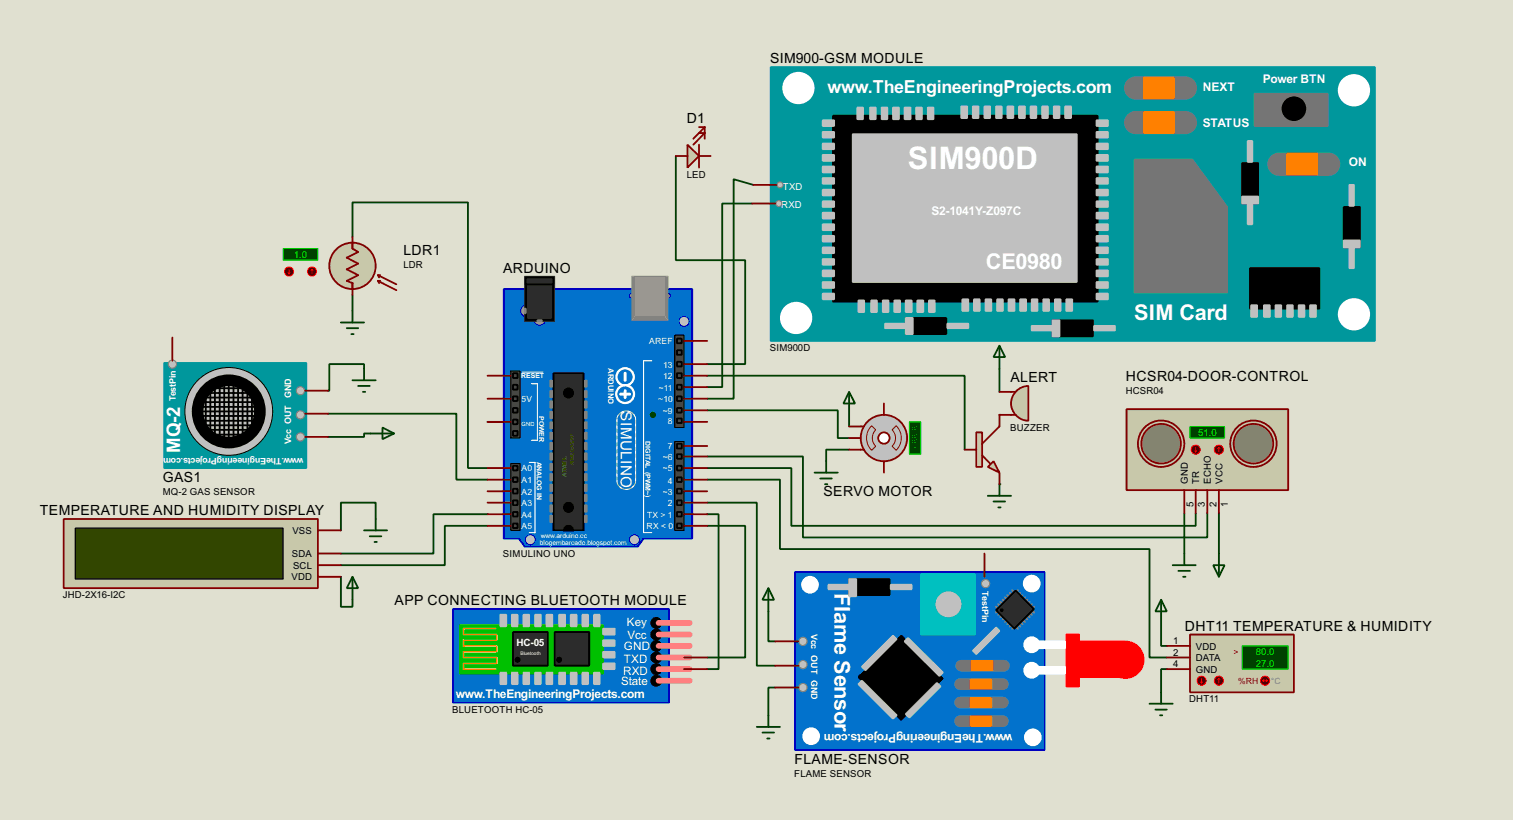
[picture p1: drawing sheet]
<svg xmlns="http://www.w3.org/2000/svg" width="333mm" height="180mm" viewBox="0 0 333 180" stroke-linecap="round" stroke-linejoin="round" font-family="sans-serif">
<path d="M0 0h332.7v180.3h-332.7z" fill="#e0e0d0"/>
<g fill="none" stroke="#004000" stroke-width=".4">
<path d="M165.4 44.8h-6.6v40.3h-3.3M165.7 40.7l-4.4-1.3v48.3h-5.8M143.6 91.2v1.6h-36.4M155.5 90.2h28.7v6.1h2.5M155.5 82.6h56.6v16.3M186.7 98.9h-5v2.5M186.7 91.2v2.6M82.6 114.1v-3.6h-7.6v6.1M107.2 115.6h-9.4v8.7h-22.8M107.2 113.1h-11.9v8.6h-20.3M155.5 105.5h16v15.2h81.3v23.9h3.8M155.5 102.9h18.5v12.7h88.9v-2.8"/>
<path d="M155.5 100.4h21.1v17.8h88.9v-5.4M155.5 110.5h10.9v35.9h4.1M155.5 113.1h2.5v34h-2.5M155.5 115.6h8.4v29h-8.4M260.4 112.8v8.9M170.5 151.2h-1.5v6.1M256.6 147.1h-1.3v5.1"/>
</g>
<g fill="#004000">
<circle cx="219.8" cy="91.2" r=".2"/>
<circle cx="219.8" cy="106.5" r=".2"/>
</g>
<path d="M148.6 34.3v22.9h15.3v22.9h-8.4M77.5 52.1v-7.6h25.4v58.4h4.3M77.5 64.8v3.6M72.2 91h28.2v14.5h6.8M80.1 81.1v-1h-7.7v5.8h-.2M81.6 95.3h-1.5v.8h-7.9M219.8 81.1v5.1M268 112.8v8.9M75 126.8v6.6h2.5v-1.5M169 134.4v6.6h1.5M255.3 137v5h1.3" fill="none" stroke="#004000" stroke-width=".4"/>
<path d="M110.8 63.6h41.4v54.8h-10.7l-1.2 1.8h-24.9l-1.3-1.8h-3.3z" fill-rule="evenodd" fill="#0272cc" stroke="#0000c0" stroke-width=".4"/>
<path d="M143.3 79.3h-1.8v37.8h1.8M118.2 84.4v12.4M116.4 101.7h1.3v15.4" fill="none" stroke="#fff" stroke-width=".25"/>
<circle cx="137.7" cy="92.5" r="2.15" fill="#c8c8aa"/>
<circle cx="137.7" cy="92.5" r="2.15" fill="#0272cc"/>
<circle cx="137.7" cy="92.5" r="2.15" fill="none" stroke="#c8c8aa" stroke-width=".22"/>
<circle cx="137.7" cy="92.5" r="2.15" fill="none" stroke="#fff" stroke-width=".22" stroke-dasharray="2 1 .5 1 .5 1"/>
<circle cx="137.7" cy="105.5" r="2.15" fill="#c8c8aa"/>
<circle cx="137.7" cy="105.5" r="2.15" fill="#0272cc"/>
<circle cx="137.7" cy="105.5" r="2.15" fill="none" stroke="#c8c8aa" stroke-width=".22"/>
<g fill="none" stroke="#fff" stroke-width=".22" stroke-dasharray=".5 1">
<path d="M139.8 91.7v14.5M135.7 106.2v-14.5"/>
<circle cx="137.7" cy="105.5" r="2.15"/>
</g>
<path d="M135.4 92h4.6v14h-4.6z" fill="#0272cc" stroke="#0272cc" stroke-width=".4"/>
<path d="M135.7 91.7v14.5M139.8 91.7v14.5" fill="none" stroke="#e0e0d0" stroke-width=".22"/>
<path d="M135.7 91l-.5 1.3M139.8 91l.5 1.3M135.2 105.5l.7 2.5M140.3 105.5l-.5 1.7" fill="none" stroke="#0272cc" stroke-width=".4"/>
<g fill="#0272cc" stroke="#fff" stroke-width=".5">
<circle cx="137.4" cy="82.9" r="1.9"/>
<circle cx="137.4" cy="86.7" r="1.95"/>
</g>
<path d="M136.5 86.7h2M137.5 82.1v1.5M137.5 85.9v1.5" fill="none" stroke="#fff" stroke-width=".65"/>
<path d="M116.9 84.4h1.3M116.9 96.8h1.3M116.4 117.1h1.3" fill="none" stroke="#fff" stroke-width=".25"/>
<path d="M114.9 81.8h4.5" fill="none" stroke="#fff" stroke-width=".22"/>
<g fill="#c0c0c0" stroke="#0000c0" stroke-width=".22">
<circle cx="139.5" cy="118.7" r="1.1"/>
<circle cx="116.6" cy="118.7" r="1.1"/>
<circle cx="150.4" cy="70.7" r="1.1"/>
</g>
<g fill="#464646" stroke="#000" stroke-width=".25">
<path d="M112.3 81.6h2.1v14.7h-2.1z"/>
<path d="M112.3 101.9h2.1v14.7h-2.1z"/>
<path d="M148.4 73.7h2v20.3h-2z"/>
<path d="M148.4 97.1h2v19.5h-2z"/>
</g>
<g fill="#464646" stroke="#000" stroke-width=".4">
<path d="M112.8 82.1h1v1h-1z"/>
<path d="M112.8 84.6h1v1.1h-1z"/>
<path d="M112.8 87.2h1v1h-1z"/>
<path d="M112.8 89.7h1v1h-1z"/>
<path d="M112.8 92.3h1v1h-1z"/>
<path d="M112.8 94.8h1v1h-1z"/>
<path d="M112.8 102.4h1v1h-1z"/>
<path d="M112.8 105h1v1h-1z"/>
<path d="M112.8 107.5h1v1h-1z"/>
<path d="M112.8 110h1v1.1h-1z"/>
<path d="M112.8 112.6h1v1h-1z"/>
<path d="M112.8 115.1h1v1h-1z"/>
<path d="M148.9 74.5h1v1h-1z"/>
<path d="M148.9 79.6h1v1h-1z"/>
<path d="M148.9 82.1h1v1h-1z"/>
<path d="M148.9 84.6h1v1.1h-1z"/>
<path d="M148.9 87.2h1v1h-1z"/>
<path d="M148.9 89.7h1v1h-1z"/>
<path d="M148.9 92h1v1h-1z"/>
<path d="M148.9 77h1v1h-1z"/>
<path d="M148.9 97.6h1v1h-1z"/>
<path d="M148.9 99.9h1v1h-1z"/>
<path d="M148.9 102.4h1v1h-1z"/>
<path d="M148.9 105h1v1h-1z"/>
<path d="M148.9 107.5h1v1h-1z"/>
<path d="M148.9 110h1v1.1h-1z"/>
<path d="M148.9 112.6h1v1h-1z"/>
<path d="M148.9 115.1h1v1h-1z"/>
</g>
<path d="M121.7 82.1h6.6v34.5h-6.6z" fill="#2c2c2c" stroke="#000" stroke-width=".4"/>
<g fill="#000" stroke="#000" stroke-width=".22">
<circle cx="125" cy="86.4" r="1.1"/>
<circle cx="125" cy="111.6" r="1.1"/>
<circle cx="125" cy="116.6" r="1.1"/>
</g>
<path d="M121.5 117.4h7.1" fill="none" stroke="#0272cc" stroke-width="1.2"/>
<g fill="#939393" stroke="#0000c0" stroke-width=".22">
<circle cx="146.8" cy="65.1" r=".55"/>
<circle cx="138.9" cy="65.1" r=".55"/>
</g>
<path d="M139 60.8h7.9v9.6h-7.9z" fill="#808080" stroke="#808080" stroke-width=".22"/>
<path d="M139.8 61h6.3v8.4h-6.3z" fill="#939393" stroke="#939393" stroke-width=".22"/>
<path d="M139 60.8l.8 .2M139.8 69.4l-.8 1M146.1 69.4l.8 1M146.9 60.8l-.8 .2" fill="none" stroke="#939393" stroke-width=".22"/>
<g fill="#939393" stroke="#0000c0" stroke-width=".22">
<circle cx="118.6" cy="70.2" r="1.35"/>
<circle cx="115.8" cy="68.4" r="1.35"/>
</g>
<path d="M115.4 60.8h6.6v9.9h-6.6z" fill="#000" stroke="#2c2c2c" stroke-width=".22"/>
<g fill="#808080" stroke="#808080" stroke-width=".4">
<path d="M118.2 70.4h1v.3h-1z"/>
<path d="M115.4 67.9h.2v1h-.2z"/>
</g>
<path d="M116.1 61.5h5.1v8.4h-5.1z" fill="#2c2c2c" stroke="#2c2c2c" stroke-width=".4"/>
<path d="M115.6 61h6.1v1.5h-6.1z" fill="#2c2c2c" stroke="#000" stroke-width=".4"/>
<g fill="#808080" stroke="#808080" stroke-width=".25">
<path d="M128.6 83.6h.5v1.5h-.5z"/>
<path d="M128.6 85.9h.5v1.5h-.5z"/>
<path d="M128.6 88.2h.5v1.5h-.5z"/>
<path d="M128.6 90.5h.5v1.5h-.5z"/>
<path d="M128.6 92.8h.5v1.5h-.5z"/>
<path d="M128.6 95.1h.5v1.5h-.5z"/>
<path d="M128.6 97.3h.5v1.6h-.5z"/>
<path d="M128.6 99.6h.5v1.5h-.5z"/>
<path d="M128.6 101.9h.5v1.5h-.5z"/>
<path d="M128.6 104.2h.5v1.5h-.5z"/>
<path d="M128.6 106.5h.5v1.5h-.5z"/>
<path d="M128.6 108.8h.5v1.5h-.5z"/>
<path d="M128.6 111.1h.5v1.5h-.5z"/>
<path d="M128.6 113.3h.5v1.6h-.5z"/>
<path d="M121 83.6h.5v1.5h-.5z"/>
<path d="M121 85.9h.5v1.5h-.5z"/>
<path d="M121 88.2h.5v1.5h-.5z"/>
<path d="M121 90.5h.5v1.5h-.5z"/>
<path d="M121 92.8h.5v1.5h-.5z"/>
<path d="M121 95.1h.5v1.5h-.5z"/>
<path d="M121 97.3h.5v1.6h-.5z"/>
<path d="M121 99.6h.5v1.5h-.5z"/>
<path d="M121 101.9h.5v1.5h-.5z"/>
<path d="M121 104.2h.5v1.5h-.5z"/>
<path d="M121 106.5h.5v1.5h-.5z"/>
<path d="M121 108.8h.5v1.5h-.5z"/>
<path d="M121 111.1h.5v1.5h-.5z"/>
<path d="M121 113.3h.5v1.6h-.5z"/>
</g>
<g fill="none" stroke="#800000" stroke-width=".4">
<path d="M150.4 75h5.1M107.2 92.8h5.1M107.2 87.7h5.1M107.2 82.6h5.1M150.4 92.8h5.1M150.4 90.2h5.1M150.4 87.7h5.1M150.4 85.1h5.1M150.4 82.6h5.1M150.4 80.1h5.1M150.4 98.1h5.1M107.2 115.6h5.1"/>
<path d="M107.2 113.1h5.1M107.2 110.5h5.1M107.2 108h5.1M107.2 105.5h5.1M107.2 102.9h5.1M150.4 115.6h5.1M150.4 113.1h5.1M150.4 110.5h5.1M150.4 108h5.1M150.4 105.5h5.1M150.4 102.9h5.1M150.4 100.4h5.1"/>
</g>
<path d="M261.7 139.5h22.8v12.7h-22.8z" fill="#c8c8aa" stroke="#800000" stroke-width=".4"/>
<path d="M273.1 142h10.2v5.1h-10.2z" fill="#004000" stroke="#0f0" stroke-width=".22"/>
<path d="M256.6 144.6h5.1M256.6 142h5.1M256.6 147.1h5.1" fill="none" stroke="#800000" stroke-width=".4"/>
<circle cx="268" cy="149.7" r="1" fill="#400000" stroke="#f00" stroke-width=".22"/>
<path d="M268 149.2l-.2 .2M268 149.2l.3 .2M268 149.2v1" fill="none" stroke="#f00" stroke-width=".22"/>
<circle cx="264.2" cy="149.7" r="1" fill="#400000" stroke="#f00" stroke-width=".22"/>
<path d="M264 149.9l.2 .3M264.2 149.2v1M264.5 149.9l-.3 .3" fill="none" stroke="#f00" stroke-width=".22"/>
<circle cx="278.1" cy="149.7" r="1" fill="#400000" stroke="#f00" stroke-width=".22"/>
<path d="M277.7 149.7h1M277.7 149.7l.2 .2M277.9 149.4l-.2 .3M278.4 149.4l.3 .3M278.7 149.7l-.3 .2" fill="none" stroke="#f00" stroke-width=".22"/>
<path d="M247.7 90h35.6v17.8h-35.6z" fill="#c8c8aa" stroke="#800000" stroke-width=".4"/>
<g fill="#c8c8aa" stroke="#800000" stroke-width=".4">
<circle cx="255.3" cy="97.6" r="5.1"/>
<circle cx="275.6" cy="97.6" r="5.1"/>
</g>
<circle cx="255.3" cy="97.6" r="4.4" fill="#c8c8aa"/>
<circle cx="255.3" cy="97.6" r="4.4" fill="#000"/>
<circle cx="255.3" cy="97.6" r="4.4" fill="none" stroke="#c8c8aa" stroke-width=".4"/>
<circle cx="255.3" cy="97.6" r="4.4" fill="none" stroke="#800000" stroke-width=".4"/>
<circle cx="275.6" cy="97.6" r="4.4" fill="#c8c8aa"/>
<circle cx="275.6" cy="97.6" r="4.4" fill="#000"/>
<circle cx="275.6" cy="97.6" r="4.4" fill="none" stroke="#c8c8aa" stroke-width=".4"/>
<circle cx="275.6" cy="97.6" r="4.4" fill="none" stroke="#800000" stroke-width=".4"/>
<path d="M261.7 93.8h7.6v2.5h-7.6z" fill="#004000" stroke="#0f0" stroke-width=".22"/>
<path d="M260.4 107.8v5M262.9 107.8v5M265.5 107.8v5M268 107.8v5" fill="none" stroke="#800000" stroke-width=".4"/>
<circle cx="268" cy="98.9" r="1" fill="#400000" stroke="#f00" stroke-width=".22"/>
<path d="M268 98.4l-.2 .2M268 98.4l.3 .2M268 98.4v1" fill="none" stroke="#f00" stroke-width=".22"/>
<circle cx="262.9" cy="98.9" r="1" fill="#400000" stroke="#f00" stroke-width=".22"/>
<path d="M262.7 99.1l.2 .3M262.9 98.4v1M263.2 99.1l-.3 .3" fill="none" stroke="#f00" stroke-width=".22"/>
<path d="M234.5 139.5h2.8v1.5h9.9v7.9h-9.9v2h-2.8z" fill-rule="evenodd" fill="#f00" stroke="#f00" stroke-width=".4"/>
<path d="M174.8 125.8h54.9v39.1h-54.9z" fill-rule="evenodd" fill="#0272cc" stroke="#0000c0" stroke-width=".4"/>
<circle cx="247.4" cy="145.1" r="4" fill="#f00" stroke="#f00" stroke-width=".4"/>
<path d="M202.5 126.3h11.9v13.2h-11.9z" fill="#00c0c0" stroke="#00c0c0" stroke-width=".4"/>
<g fill="#c0c0c0" stroke="#c0c0c0" stroke-width=".4">
<path d="M199.2 157l6.8-6.8 .8 .7-6.8 6.9z" fill-rule="evenodd"/>
<path d="M196.4 139.8l.8 .7-6.9 6.9-.8-.8z" fill-rule="evenodd"/>
<path d="M198.9 141l.8-.7 7.6 7.6-.7 .7z" fill-rule="evenodd"/>
<path d="M188.8 150.4l.7-.7 7.7 7.6-.8 .7z" fill-rule="evenodd"/>
<path d="M213.9 143.1l5.1-5.1 .8 .7-5.1 5.1z" fill-rule="evenodd"/>
<circle cx="208.5" cy="132.9" r="2.65"/>
</g>
<path d="M188.8 148.9l9.4-9.1 9.1 9.4-9.1 9.1z" fill-rule="evenodd" fill="#000" stroke="#000" stroke-width=".4"/>
<path d="M211.1 158.6h9.4M211.1 154.5h9.4M211.1 150.4h9.4M211.4 146.4h9.4" fill="none" stroke="#757575" stroke-width="2.6"/>
<g fill="#ff8000" stroke="#ff8000" stroke-width=".4">
<path d="M213.4 157.5h4.6v2.1h-4.6z"/>
<path d="M213.4 153.5h4.6v2h-4.6z"/>
<path d="M213.4 149.4h4.6v2h-4.6z"/>
<path d="M213.7 145.3h4.5v2.1h-4.5z"/>
</g>
<path d="M186.7 127.3h8.9v3.6h-8.9z" fill="#000" stroke="#000" stroke-width=".4"/>
<g fill="#c0c0c0" stroke="#c0c0c0" stroke-width=".4">
<path d="M186.7 127.3h1.6v3.8h-1.6z"/>
<path d="M195.9 128.6h4.6v1h-4.6z"/>
<path d="M182.2 128.6h4.5v1h-4.5z"/>
</g>
<g fill="none" stroke="#808080" stroke-width=".45">
<path d="M219 133.4l.5 .5M219.5 132.9l.5 .5M219.5 134.2l-.5 .5M220 132.4l.5 .5M220 134.7l-.5 .5M220.5 131.9l.5 .5M220.5 135.2l-.5 .5M221 131.4l.5 .5M221 135.7l-.5 .5M221.5 130.9l.6 .5M221.5 136.2l-.5 .5M222.1 130.4l.5 .5"/>
<path d="M222.1 136.7l-.6 .5M222.6 129.8l.5 .6M222.6 137.2l-.5 .5M223.1 137.7l-.5 .5M223.3 137.7l.5 .5M223.8 137.2l.5 .5M223.8 129.8l-.5 .6M224.3 136.7l.5 .5M224.3 130.4l-.5 .5M224.8 136.2l.6 .5M224.8 130.9l-.5 .5M225.4 135.7l.5 .5"/>
<path d="M225.4 131.4l-.6 .5M225.9 135.2l.5 .5M225.9 131.9l-.5 .5M226.4 134.7l.5 .5M226.4 132.4l-.5 .5M226.9 134.2l.5 .5M226.9 132.9l-.5 .5M227.4 133.4l-.5 .5"/>
</g>
<path d="M223.3 129.8l4.1 4.1-4.3 4.3-4.1-4z" fill-rule="evenodd" fill="#2c2c2c" stroke="#000" stroke-width=".4"/>
<circle cx="220.2" cy="134.2" r=".3" fill="#000" stroke="#000" stroke-width=".22"/>
<g fill="#fff" stroke="#fff" stroke-width=".4">
<circle cx="226.8" cy="147.4" r="1.65"/>
<circle cx="226.8" cy="141.8" r="1.65"/>
<circle cx="226.8" cy="128.3" r="1.75"/>
</g>
<g fill="#fff" stroke="#fff" stroke-width=".4">
<path d="M227.6 146.6h6.6v1.5h-6.6z"/>
<path d="M227.6 141h6.6v1.5h-6.6z"/>
</g>
<g fill="#c0c0c0" stroke="#808080" stroke-width=".25">
<circle cx="176.5" cy="141" r=".9"/>
<circle cx="176.5" cy="146.1" r=".9"/>
<circle cx="176.5" cy="151.2" r=".9"/>
<circle cx="216.7" cy="128.3" r=".9"/>
</g>
<g fill="#fff" stroke="#fff" stroke-width=".4">
<circle cx="227.1" cy="162.1" r="1.75"/>
<circle cx="178.1" cy="128.6" r="1.75"/>
<circle cx="178.3" cy="161.9" r="1.75"/>
</g>
<path d="M216.5 121.7v5.1M170.5 146.4h5.1M170.5 151.2h5.1M170.5 141h5.1" fill="none" stroke="#800000" stroke-width=".4"/>
<path d="M77.5 83.6h5.1M78.8 84.9h2.5M79.8 86.2h.5M80.1 81.1v2.5M81.6 95.3h5.1M84.1 94l2.6 1.3-2.6 1.3zM166.4 159.8h5.1M169 157.3v2.5M167.7 161.1h2.5M168.7 162.4h.5" fill="none" stroke="#004000" stroke-width=".4"/>
<path d="M14 114.1h55.9v15.2h-55.9z" fill="#c8c8aa" stroke="#800000" stroke-width=".4"/>
<path d="M16.6 116.1h45.7v11.2h-45.7z" fill="#324600" stroke="#000" stroke-width=".25"/>
<path d="M69.9 116.6h5.1M69.9 124.3h5.1M69.9 126.8h5.1M69.9 121.7h5.1" fill="none" stroke="#800000" stroke-width=".4"/>
<path d="M99.6 133.9h47.5v20.6h-47.5z" fill-rule="evenodd" fill="#0272cc" stroke="#0000c0" stroke-width=".4"/>
<path d="M101.1 137.5h31.5v10.6h-31.5z" fill-rule="evenodd" fill="#00c000" stroke="#00c000" stroke-width=".4"/>
<path d="M109 138.2h-7.1v1.3h7.1M109.3 139.5v1.3M109 140.8h-7.1v1.2h7.1M109 143.3h-7.1v1.3h7.1M109 145.9h-7.1v1.2h7.1M109.3 142v1.3M109.3 144.6v1.3" fill="none" stroke="#d9d300" stroke-width=".4"/>
<path d="M112.8 139h7.7v7.4h-7.7z" fill="#2c2c2c" stroke="#000" stroke-width=".4"/>
<circle cx="113.8" cy="145.1" r=".55" fill="#000" stroke="#000" stroke-width=".22"/>
<path d="M122 139h7.6v7.4h-7.6z" fill="#2c2c2c" stroke="#000" stroke-width=".4"/>
<g fill="#000" stroke="#000" stroke-width=".22">
<circle cx="144.3" cy="137" r="1.2"/>
<circle cx="144.3" cy="139.5" r="1.2"/>
<circle cx="122.9" cy="145.1" r=".55"/>
<circle cx="144.3" cy="149.7" r="1.2"/>
<circle cx="144.3" cy="147.1" r="1.2"/>
<circle cx="144.3" cy="142" r="1.2"/>
<circle cx="144.3" cy="144.6" r="1.2"/>
</g>
<g fill="#c0c0c0" stroke="#c0c0c0" stroke-width=".4">
<path d="M110 135.2h1.3v2.5h-1.3z"/>
<path d="M112.6 135.2h1.2v2.5h-1.2z"/>
<path d="M115.1 135.2h1.3v2.5h-1.3z"/>
<path d="M117.7 135.2h1.2v2.5h-1.2z"/>
<path d="M120.2 135.2h1.3v2.5h-1.3z"/>
<path d="M123 135.2h1.3v2.5h-1.3z"/>
<path d="M110 147.9h1.3v2.5h-1.3z"/>
<path d="M112.6 147.9h1.2v2.5h-1.2z"/>
<path d="M115.1 147.9h1.3v2.5h-1.3z"/>
<path d="M117.7 147.9h1.2v2.5h-1.2z"/>
<path d="M120.2 147.9h1.3v2.5h-1.3z"/>
<path d="M123 147.9h1.3v2.5h-1.3z"/>
<path d="M125.5 147.9h1.3v2.5h-1.3z"/>
<path d="M128.1 147.9h1.2v2.5h-1.2z"/>
<path d="M130.6 147.9h1.3v2.5h-1.3z"/>
<path d="M125.5 135.2h1.3v2.5h-1.3z"/>
<path d="M128.1 135.2h1.2v2.5h-1.2z"/>
<path d="M130.6 135.2h1.3v2.5h-1.3z"/>
<path d="M132.6 138.2h2.6v1.3h-2.6z"/>
<path d="M132.6 140.8h2.6v1.2h-2.6z"/>
<path d="M132.6 143.3h2.6v1.3h-2.6z"/>
<path d="M132.6 145.9h2.6v1.2h-2.6z"/>
<path d="M187.5 29.5h49.3v32.5h-49.3z"/>
<path d="M234.2 23.4h1.3v2.6h-1.3z"/>
<path d="M231.7 23.4h1.3v2.6h-1.3z"/>
<path d="M229.2 23.4h1.2v2.6h-1.2z"/>
<path d="M226.6 23.4h1.3v2.6h-1.3z"/>
<path d="M224.1 23.4h1.3v2.6h-1.3z"/>
<path d="M221.5 23.4h1.3v2.6h-1.3z"/>
<path d="M219 23.4h1.3v2.6h-1.3z"/>
<path d="M216.5 23.4h1.2v2.6h-1.2z"/>
<path d="M213.9 23.4h1.3v2.6h-1.3z"/>
<path d="M211.4 23.4h1.3v2.6h-1.3z"/>
<path d="M204 23.7h1.3v2.5h-1.3z"/>
<path d="M201.5 23.7h1.2v2.5h-1.2z"/>
<path d="M198.9 23.7h1.3v2.5h-1.3z"/>
<path d="M196.4 23.7h1.3v2.5h-1.3z"/>
<path d="M193.9 23.7h1.2v2.5h-1.2z"/>
<path d="M191.3 23.7h1.3v2.5h-1.3z"/>
<path d="M188.5 23.7h1.3v2.5h-1.3z"/>
<path d="M234.5 65.8h1.3v2.6h-1.3z"/>
<path d="M232 65.8h1.2v2.6h-1.2z"/>
<path d="M229.4 65.8h1.3v2.6h-1.3z"/>
<path d="M226.9 65.8h1.2v2.6h-1.2z"/>
<path d="M224.3 65.8h1.3v2.6h-1.3z"/>
<path d="M221.8 65.8h1.3v2.6h-1.3z"/>
<path d="M219.3 65.8h1.2v2.6h-1.2z"/>
<path d="M216.7 65.8h1.3v2.6h-1.3z"/>
<path d="M214.2 65.8h1.2v2.6h-1.2z"/>
<path d="M211.6 65.8h1.3v2.6h-1.3z"/>
<path d="M204.3 66.1h1.2v2.5h-1.2z"/>
<path d="M201.7 66.1h1.3v2.5h-1.3z"/>
<path d="M199.2 66.1h1.3v2.5h-1.3z"/>
<path d="M196.7 66.1h1.2v2.5h-1.2z"/>
<path d="M194.1 66.1h1.3v2.5h-1.3z"/>
<path d="M191.6 66.1h1.2v2.5h-1.2z"/>
<path d="M188.8 66.1h1.2v2.5h-1.2z"/>
<path d="M180.9 64.6h2.5v1.2h-2.5z"/>
<path d="M180.9 62h2.5v1.3h-2.5z"/>
<path d="M180.9 59.5h2.5v1.3h-2.5z"/>
<path d="M180.9 57h2.5v1.2h-2.5z"/>
<path d="M180.9 54.4h2.5v1.3h-2.5z"/>
<path d="M180.9 51.9h2.5v1.2h-2.5z"/>
<path d="M180.9 49.3h2.5v1.3h-2.5z"/>
<path d="M180.9 46.8h2.5v1.3h-2.5z"/>
<path d="M180.9 44.3h2.5v1.2h-2.5z"/>
<path d="M180.9 41.7h2.5v1.3h-2.5z"/>
<path d="M180.9 39.2h2.5v1.2h-2.5z"/>
<path d="M180.9 36.6h2.5v1.3h-2.5z"/>
<path d="M180.9 34.1h2.5v1.3h-2.5z"/>
<path d="M180.9 31.6h2.5v1.2h-2.5z"/>
<path d="M180.9 29h2.5v1.3h-2.5z"/>
<path d="M180.9 26.5h2.5v1.2h-2.5z"/>
<path d="M241.1 64.6h2.5v1.2h-2.5z"/>
<path d="M241.1 62h2.5v1.3h-2.5z"/>
<path d="M241.1 59.5h2.5v1.3h-2.5z"/>
<path d="M241.1 57h2.5v1.2h-2.5z"/>
<path d="M241.1 54.4h2.5v1.3h-2.5z"/>
<path d="M241.1 51.9h2.5v1.2h-2.5z"/>
<path d="M241.1 49.3h2.5v1.3h-2.5z"/>
<path d="M241.1 46.8h2.5v1.3h-2.5z"/>
<path d="M241.1 44.3h2.5v1.2h-2.5z"/>
<path d="M241.1 41.7h2.5v1.3h-2.5z"/>
<path d="M241.1 39.2h2.5v1.2h-2.5z"/>
<path d="M241.1 36.6h2.5v1.3h-2.5z"/>
<path d="M241.1 34.1h2.5v1.3h-2.5z"/>
<path d="M241.1 31.6h2.5v1.2h-2.5z"/>
<path d="M241.1 29h2.5v1.3h-2.5z"/>
<path d="M241.1 26.5h2.5v1.2h-2.5z"/>
<path d="M288.1 67.1h1.3v2.6h-1.3z"/>
<path d="M285.6 67.1h1.2v2.6h-1.2z"/>
<path d="M283 67.1h1.3v2.6h-1.3z"/>
<path d="M280.5 67.1h1.2v2.6h-1.2z"/>
<path d="M277.9 67.1h1.3v2.6h-1.3z"/>
<path d="M275.1 67.1h1.3v2.6h-1.3z"/>
<path d="M199.2 69.9h1.5v3.6h-1.5z"/>
<path d="M208.3 71.2h4.6v1h-4.6z"/>
<path d="M194.6 71.2h4.6v1h-4.6z"/>
<path d="M295.5 52.9h3.5v1.5h-3.5z"/>
<path d="M296.7 40.7h1v4.6h-1z"/>
<path d="M296.7 54.4h1v4.6h-1z"/>
<path d="M273.1 43.2h3.6v1.6h-3.6z"/>
<path d="M274.4 31h1v4.6h-1z"/>
<path d="M274.4 44.8h1v4.5h-1z"/>
<path d="M231.4 70.4h1.6v3.6h-1.6z"/>
<path d="M240.6 71.7h4.6v1h-4.6z"/>
<path d="M226.9 71.7h4.5v1h-4.5z"/>
</g>
<path d="M144.8 137h6.9M144.8 139.5h6.9M144.8 142h6.9M144.8 144.6h6.9M144.8 147.1h6.9M144.8 149.7h6.9" fill="none" stroke="#ff8080" stroke-width="1.3"/>
<path d="M150.4 147.1h5.1M150.4 144.6h5.1" fill="none" stroke="#800000" stroke-width=".4"/>
<path d="M169.5 14.8h132.8v60.2h-132.8z" fill="#00979c" stroke="#00979c" stroke-width=".4"/>
<path d="M183.2 25.5h58.2v40.8h-58.2zM273.1 35.9h3.6v8.9h-3.6zM274.9 59h15.2v8.9h-15.2zM295.5 45.5h3.5v8.9h-3.5zM199.2 69.9h8.9v3.6h-8.9zM231.4 70.4h8.9v3.6h-8.9z" fill="#000" stroke="#000" stroke-width=".4"/>
<path d="M275.9 20.6h16v7.1h-16z" fill="#757575" stroke="#757575" stroke-width=".4"/>
<circle cx="284.5" cy="23.9" r="2.5" fill="#000" stroke="#000" stroke-width=".4"/>
<path d="M249.7 19.4h11M249.7 27h11M281.2 36.1h11" fill="none" stroke="#757575" stroke-width="5.1"/>
<g fill="#ff8000" stroke="#ff8000" stroke-width=".4">
<path d="M283 33.8h6.6v4.6h-6.6z"/>
<path d="M251.5 17.1h6.6v4.5h-6.6z"/>
<path d="M251.5 24.7h6.6v4.6h-6.6z"/>
</g>
<g fill="#fff" stroke="#fff" stroke-width=".4">
<circle cx="297.7" cy="69.1" r="3.4"/>
<circle cx="175.5" cy="19.4" r="3.4"/>
<circle cx="175" cy="69.9" r="3.4"/>
<circle cx="297.7" cy="19.9" r="3.4"/>
</g>
<path d="M222.8 17.8h1.3v1.3h-1.3z" fill="#00979c"/>
<g fill="#c0c0c0" stroke="#808080" stroke-width=".25">
<circle cx="171.5" cy="40.7" r=".65"/>
<circle cx="171.2" cy="44.8" r=".65"/>
</g>
<path d="M249.5 35.1h12.7l7.6 10.4v18.8h-20.3z" fill-rule="evenodd" fill="#757575" stroke="#757575" stroke-width=".4"/>
<path d="M165.4 44.8h5.1M165.7 40.7h5" fill="none" stroke="#800000" stroke-width=".4"/>
<path d="M223.4 86a3.8 3.8 0 0 1 2.7-1.1v7.6a3.8 3.8 0 0 1-3.5-2.4 3.8 3.8 0 0 1 .8-4.1z" fill-rule="evenodd" fill="#c8c8aa" stroke="#800000" stroke-width=".4"/>
<path d="M219.8 91.2h3.5M219.8 86.2h3.5" fill="none" stroke="#800000" stroke-width=".4"/>
<circle cx="143.5" cy="91.2" r=".5" fill="#004000" stroke="#004000" stroke-width=".4"/>
<path d="M200 92.8h2.5v7.1h-2.5z" fill="#004000" stroke="#0f0" stroke-width=".22"/>
<circle cx="194.3" cy="96.3" r="5.1" fill="#c0c0c0" stroke="#800000" stroke-width=".4"/>
<path d="M191.7 93.6l.9 .9a2.54 2.54 0 0 0 0 3.6l-.9 .9a3.8 3.8 0 0 1 0-5.4zM197.1 93.6a3.8 3.8 0 0 1 0 5.4l-.9-.9a2.54 2.54 0 0 0 0-3.6z" fill="none" stroke="#800000" stroke-width=".22"/>
<circle cx="194.3" cy="96.3" r="1.25" fill="#feffff" stroke="#800000" stroke-width=".4"/>
<path d="M186.7 98.9h3.3M186.7 93.8h3.3M186.7 96.3h2.6M194.4 88.7v2.5M194.4 101.4v2.5" fill="none" stroke="#800000" stroke-width=".4"/>
<g fill="none" stroke="#004000" stroke-width=".4">
<path d="M186.7 86.2l1.3 2.5h-2.5zM186.7 86.2v5M80.1 116.6h5M81.3 117.9h2.6M82.4 119.2h.5M82.6 114.1v2.5M179.1 103.9h5.1M180.4 105.2h2.5M181.4 106.5h.5M181.7 101.4v2.5M217.2 109h5.1M218.5 110.3h2.5"/>
<path d="M219.5 111.6h.5M219.8 106.5v2.5M257.9 124.3h5M259.1 125.5h2.6M260.2 126.8h.5M260.4 121.7v2.6M252.8 154.7h5.1M254.1 156h2.5M255.1 157.3h.5M255.3 152.2v2.5"/>
</g>
<path d="M217.2 102.7l1.3-1.3 1.3 2.5z" fill="#c8c8aa" stroke="#800000" stroke-width=".4"/>
<path d="M214.7 95.1h1.3v7.6h-1.3z" fill="#c8c8aa" stroke="#800000" stroke-width=".4"/>
<path d="M212.1 98.9h2.6M219.8 91.2v2.6l-3.8 3.8M216 100.1l1.7 1.8M219.8 103.9v2.6" fill="none" stroke="#800000" stroke-width=".4"/>
<path d="M219.8 76l1.2 2.5h-2.5zM219.8 76v5.1M255.3 131.9l1.3 2.5h-2.5zM255.3 131.9v5.1" fill="none" stroke="#004000" stroke-width=".4"/>
<circle cx="77.5" cy="58.5" r="5.1" fill="#c8c8aa" stroke="#800000" stroke-width=".4"/>
<path d="M77.5 53.4v1.3l1.3 .7-2.5 1.3 2.5 1.3-2.5 1.2 2.5 1.3-2.5 1.3 1.2 .5v1.3M83.1 61.8l4.1 2M83.1 61.8l.3 .5M83.1 61.8h.5M83.1 60.5l4.1 2M83.1 60.5l.3 .5M83.1 60.5h.5" fill="none" stroke="#800000" stroke-width=".4"/>
<path d="M62.3 54.7h7.6v2.5h-7.6z" fill="#004000" stroke="#0f0" stroke-width=".22"/>
<path d="M77.5 52.1v2.6M77.5 62.3v2.5" fill="none" stroke="#800000" stroke-width=".4"/>
<circle cx="68.6" cy="59.7" r="1" fill="#400000" stroke="#f00" stroke-width=".22"/>
<path d="M68.6 59.2l-.2 .3M68.6 59.2l.3 .3M68.6 59.2v1.1" fill="none" stroke="#f00" stroke-width=".22"/>
<circle cx="63.5" cy="59.7" r="1" fill="#400000" stroke="#f00" stroke-width=".22"/>
<path d="M63.3 60l.3 .3M63.6 59.2v1.1M63.8 60l-.2 .3" fill="none" stroke="#f00" stroke-width=".22"/>
<path d="M75 70.9h5.1M76.3 72.2h2.5M77.3 73.5h.5M77.5 68.4v2.5M77.5 126.8l1.3 2.5h-2.5zM77.5 126.8v5.1M266.8 124.3h2.5l-1.3 2.5zM268 121.7v5.1" fill="none" stroke="#004000" stroke-width=".4"/>
<path d="M151.2 31.8l2.5 2.5-2.5 2.6z" fill="#c8c8aa" stroke="#800000" stroke-width=".4"/>
<path d="M148.6 34.3h2.6M153.7 31.8v5.1M153.7 29.3h1.3l-2.5 2.5M153.7 28h1.3M153.7 34.3h2.6M155 28l-2.5 2.5M155 28v2.5" fill="none" stroke="#800000" stroke-width=".4"/>
<path d="M169 129.3l1.2 2.6h-2.5zM169 129.3v5.1" fill="none" stroke="#004000" stroke-width=".4"/>
<path d="M36.1 79.8h31.3v23.1h-31.3z" fill="#00979c" stroke="#00979c" stroke-width=".4"/>
<circle cx="50.3" cy="90.5" r="9.7" fill="#c0c0c0" stroke="#000" stroke-width=".22"/>
<circle cx="50.3" cy="90.5" r="6.9" fill="#c0c0c0" stroke="#000" stroke-width="2.6"/>
<g fill="none" stroke="#000" stroke-width=".4">
<path d="M44.3 90.5h12.1M44.3 89.5h12.1M44.3 91.5h12.1M44.3 92.5h11.9M44.5 88.4h11.7M45 87.4h10.7M45 93.5h10.7M45.3 86.7v8.1M45.5 94.5h9.4M46.3 86.4h8.6M46.3 85.9v10.4M46.8 85.4h7.1"/>
<path d="M47 95.6h5.9M47.3 84.9v11.4M48.3 84.9v12.2M49.3 84.1v12.5M50.3 83.9v12.7M51.4 84.1v12.5M52.4 84.6v11.7M53.4 84.4v11.4M54.4 85.7v9.6M55.4 86.9v7.6"/>
</g>
<g fill="#c0c0c0" stroke="#808080" stroke-width=".25">
<circle cx="66" cy="96.1" r=".9"/>
<circle cx="66" cy="91.2" r=".9"/>
<circle cx="66" cy="85.9" r=".9"/>
<circle cx="37.9" cy="80.1" r=".9"/>
</g>
<path d="M37.9 74.2v5.1M67.1 91h5.1M67.1 85.9h5.1M67.1 96.1h5.1" fill="none" stroke="#800000" stroke-width=".4"/>
<text font-size="7.7" fill="#fff" x="199.6" y="37.2">SIM900D</text>
<g font-size="5.4" fill="#fff">
<text x="216.7" y="59.2">CE0980</text>
<text x="249.4" y="70.3">SIM Card</text>
<text x="183.5" y="130.4" transform="rotate(90 183.5 130.4)">Flame Sensor</text>
</g>
<text font-size="4.6" fill="#fff" x="39.7" y="99.5" transform="rotate(-90 39.7 99.5)">MQ-2</text>
<text font-size="4.4" fill="#fff" x="182" y="20.5">www.TheEngineeringProjects.com</text>
<g font-size="3.8" fill="#fff">
<text x="136.5" y="90.4" transform="rotate(90 136.5 90.4)">S</text>
<text x="136.5" y="92.8" transform="rotate(90 136.5 92.8)">I</text>
<text x="136.5" y="93.8" transform="rotate(90 136.5 93.8)">MULINO</text>
</g>
<g font-size="3.5">
<text x="169.3" y="13.9">SIM900-GSM MODULE</text>
<text x="151" y="27.2">D1</text>
<text x="88.7" y="56.1">LDR1</text>
<text x="110.6" y="60">ARDUINO</text>
<text x="247.6" y="83.8">HCSR04-DOOR-CONTROL</text>
<text x="222.2" y="84.1">ALERT</text>
<text x="35.8" y="106">GAS1</text>
<text x="8.8" y="113.3">TEMPERATURE AND HUMIDITY DISPLAY</text>
<text x="181.1" y="109.2">SERVO MOTOR</text>
<text x="86.8" y="133.1">APP CONNECTING BLUETOOTH MODULE</text>
<text x="260.5" y="138.7">DHT11 TEMPERATURE &amp; HUMIDITY</text>
<text x="174.7" y="168">FLAME-SENSOR</text>
</g>
<g font-size="3" fill="#fff">
<text x="264.5" y="20.1">NEXT</text>
<text x="277.6" y="18.3">Power BTN</text>
<text x="264.4" y="27.9">STATUS</text>
<text x="296.5" y="36.6">ON</text>
<text x="204.8" y="47.3">S2-1041Y-Z097C</text>
<text x="100.3" y="153.5">www.TheEngineeringProjects.com</text>
<text x="222.7" y="161.4" transform="rotate(-180 222.7 161.4)">www.TheEngineeringProjects.com</text>
</g>
<g font-size="2.9" fill="#fff">
<text x="137.8" y="137.7">Key</text>
<text x="137.1" y="143">GND</text>
<text x="137.9" y="140.5">Vcc</text>
<text x="137" y="148.4">RXD</text>
<text x="137.1" y="145.8">TXD</text>
<text x="136.5" y="150.7">State</text>
</g>
<text font-size="2.5" fill="#fff" x="113.6" y="142.1">HC-05</text>
<g font-size="2.4">
<text x="151" y="39.1">LED</text>
<text x="88.7" y="59">LDR</text>
<text x="169.3" y="77.2">SIM900D</text>
<text x="247.5" y="86.7">HCSR04</text>
<text x="222.1" y="94.7">BUZZER</text>
<text x="261.2" y="106.4" transform="rotate(-90 261.2 106.4)">GND</text>
<text x="263.7" y="106.4" transform="rotate(-90 263.7 106.4)">TR</text>
<text x="266.3" y="106.4" transform="rotate(-90 266.3 106.4)">ECHO</text>
<text x="268.8" y="106.4" transform="rotate(-90 268.8 106.4)">VCC</text>
<text x="35.8" y="108.9">MQ-2 GAS SENSOR</text>
<text x="262.4" y="111.4" transform="rotate(-90 262.4 111.4)">5</text>
<text x="264.9" y="111.4" transform="rotate(-90 264.9 111.4)">3</text>
<text x="267.4" y="111.4" transform="rotate(-90 267.4 111.4)">2</text>
<text x="270" y="111.4" transform="rotate(-90 270 111.4)">1</text>
<text x="64.3" y="117.4">VSS</text>
<text x="64.2" y="122.5">SDA</text>
<text x="64.4" y="125.1">SCL</text>
<text x="110.6" y="122.4">SIMULINO UNO</text>
<text x="13.8" y="131.5">JHD-2X16-I2C</text>
<text x="64.1" y="127.6">VDD</text>
<text x="258" y="141.6">1</text>
<text x="262.9" y="142.8">VDD</text>
<text x="258" y="144.2">2</text>
<text x="258" y="146.7">4</text>
<text x="262.9" y="145.4">DATA</text>
<text x="262.9" y="147.9">GND</text>
<text x="261.5" y="154.4">DHT11</text>
<text x="99.4" y="156.7">BLUETOOTH HC-05</text>
<text x="174.6" y="170.9">FLAME SENSOR</text>
</g>
<g font-size="2.4" fill="#fff">
<text x="172.1" y="41.7">TXD</text>
<text x="171.8" y="45.8">RXD</text>
</g>
<g font-size="2.4" fill="#0f0">
<text x="64.6" y="56.7">1.0</text>
<text x="263.5" y="95.9">51.0</text>
<text x="276.2" y="144.1">80.0</text>
<text x="276.2" y="146.7">27.0</text>
</g>
<text font-size="2.4" fill="#008000" x="202" y="99" transform="rotate(-90 202 99)">+88.8</text>
<g font-size="2.2" fill="#fff">
<text x="38.6" y="88.2" transform="rotate(-90 38.6 88.2)">TestPin</text>
<text x="64.1" y="87.5" transform="rotate(-90 64.1 87.5)">GND</text>
<text x="64.1" y="97.7" transform="rotate(-90 64.1 97.7)">Vcc OUT</text>
<text x="66.8" y="100.7" transform="rotate(-180 66.8 100.7)">www.TheEngineeringProjects.com</text>
<text x="215.9" y="130" transform="rotate(90 215.9 130)">TestPin</text>
<text x="178.4" y="139.3" transform="rotate(90 178.4 139.3)">Vcc OUT GND</text>
</g>
<g font-size="2.1" fill="#fff">
<text x="142.7" y="75.7">AREF</text>
<text x="145.8" y="80.8">13</text>
<text x="145.8" y="83.4">12</text>
<text x="114.7" y="88.4">5V</text>
<text x="144.8" y="88.4">~10</text>
<text x="144.9" y="85.9">~11</text>
<text x="145.8" y="91">~9</text>
<text x="146.9" y="93.3">8</text>
<text x="145.8" y="101.1">~6</text>
<text x="146.9" y="98.8">7</text>
<text x="114.7" y="103.7">A0</text>
<text x="114.7" y="106.2">A1</text>
<text x="145.8" y="103.7">~5</text>
<text x="146.9" y="106.5">4</text>
<text x="114.7" y="108.8">A2</text>
<text x="114.7" y="111.3">A3</text>
<text x="114.7" y="113.8">A4</text>
<text x="142.3" y="113.8">TX &gt; 1</text>
<text x="145.8" y="108.8">~3</text>
<text x="146.9" y="111.3">2</text>
<text x="114.7" y="116.4">A5</text>
<text x="142.2" y="116.4">RX &lt; 0</text>
</g>
<g font-size="2.1" fill="#c00000">
<text x="271.3" y="144.1">&gt;</text>
<text x="272.3" y="150.4">%RH</text>
</g>
<text font-size="2.1" fill="#808080" x="279.5" y="150.4">°C</text>
<text font-size="1.9" fill="#fff" x="133.7" y="81" transform="rotate(90 133.7 81)">ARDUINO</text>
<g font-size="1.7" fill="#fff">
<text x="114.6" y="83.2">RESET</text>
<text x="118.6" y="91.5" transform="rotate(90 118.6 91.5)">POWER</text>
<text x="118.1" y="101.5" transform="rotate(90 118.1 101.5)">ANALOG IN</text>
<text x="141.9" y="97" transform="rotate(90 141.9 97)">DIGITAL (PWM~)</text>
<text x="118.7" y="119.8">blogembarcado.blogspot.com</text>
<text x="118.9" y="118.3">www.arduino.cc</text>
</g>
<text font-size="1.5" fill="#808000" x="124.6" y="104.8" transform="rotate(-90 124.6 104.8)">ATMEL</text>
<text font-size="1.4" fill="#fff" x="114.7" y="93.6">GND</text>
<text font-size="1.2" fill="#808000" x="126.2" y="102.3" transform="rotate(-90 126.2 102.3)">ATMEGA328P</text>
<text font-size="1.2" fill="#fff" x="114.4" y="144">Bluetooth</text>
</svg>
